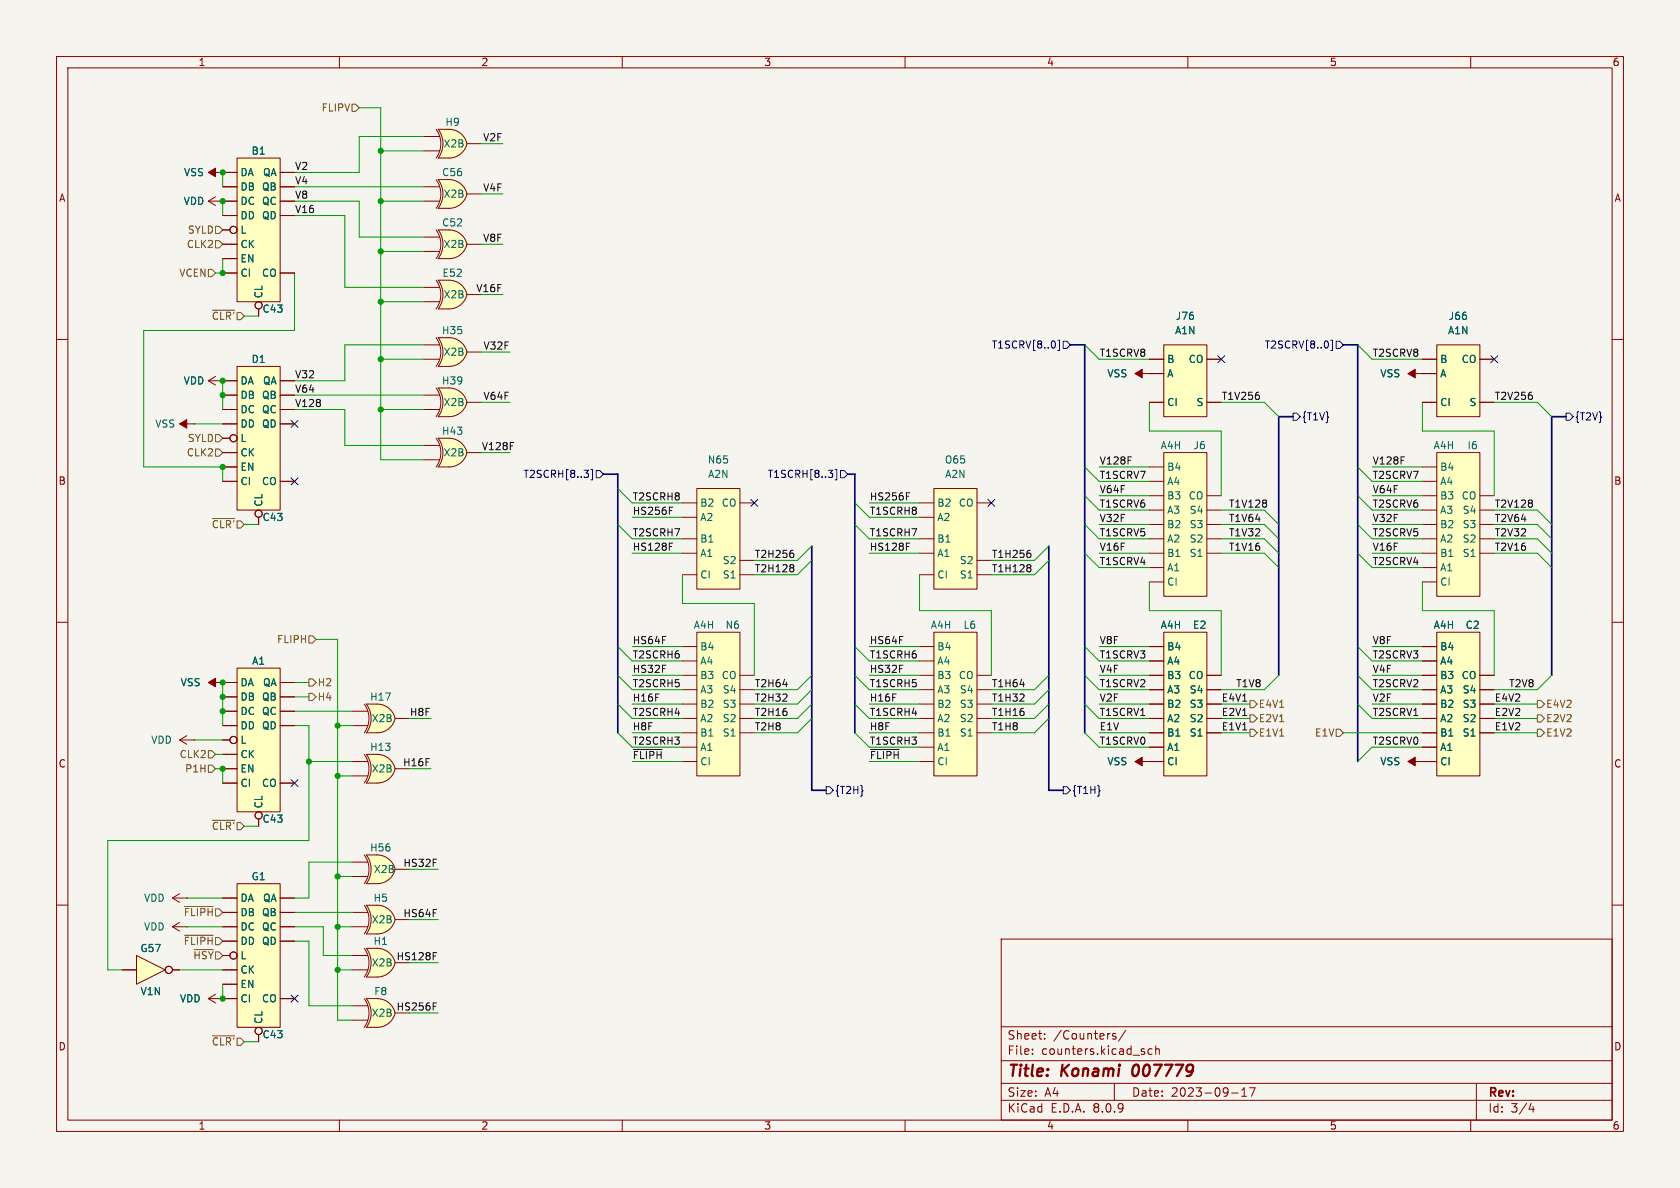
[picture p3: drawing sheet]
<svg xmlns="http://www.w3.org/2000/svg" width="297mm" height="210mm" viewBox="0 0 297 210" stroke-linecap="round" stroke-linejoin="round" font-family="sans-serif">
<path d="M0 0h297v210h-297z" fill="#f5f4ef" stroke="#f5f4ef" stroke-width=".18"/>
<g fill="none" stroke="#840000" stroke-width=".18">
<path d="M10 10h277v190h-277zM12 12h273v186h-273zM60 10v2M110 10v2M160 10v2M210 10v2M260 10v2M10 60h2M285 60h2M10 110h2M285 110h2M30.5 158.8l1.2 .7"/>
<path d="M30.5 158.8h2.5M31.7 158l-1.2 .8M33 158.8h.1M10 160h2M177 166h108v32h-108zM285 160h2M60 198v2M110 198v2M160 198v2M177 194.5h108M177 191.5h108M177 187.5h108"/>
<path d="M177 181.5h108M182.5 186.3v.1M182.5 185.5v.1M184.7 183.6v.1M184.7 182.8v.1M197 191.5v3M197.2 182.8l-.3-.1-.2 .2v.2l.5 .2v.3h-.5M199 182.1l-1.3 2M203.7 185.5l-.5-.1-.2 .3v.4l.1 .2h.6M204.3 185.5l.2-.1 .4 .1 .1 .9M204.3 184.9v1.5M210 198v2"/>
<path d="M217.7 193.2h1.2M219.5 193.8h.9M219.5 192.7l.5-.4v1.5M220.9 192.3h1l-.7 1.5M260 198v2M261 191.5v6.5M270.7 195l-.4 1.1h.9M271 195.6v1"/>
</g>
<path d="M200.4 188.6a1.52 1.52 0 0 0 0 1.5" fill="none" stroke="#840000" stroke-width=".4"/>
<path d="M254 61h7.6v12.7h-7.6z" fill="#ffffc2"/>
<path d="M248.9 66h5.1M251.5 66h.1M251.5 63.5h2.5M251.5 71.1h2.5M254 61h7.6v12.7h-7.6zM261.6 63.5h2.6M261.6 71.1h2.6" fill="none" stroke="#840000" stroke-width=".18"/>
<path d="M248.9 66l1.3-.7v1.5z" fill="#840000" stroke="#840000" stroke-width=".18"/>
<path d="M66.7 126.3l3.2 .7a3.3 3.3 0 0 1-3.2 2.5z" fill="#ffffc2" stroke="#ffffc2" stroke-width=".18"/>
<g fill="#ffffc2">
<path d="M64.8 124.5h1.9z"/>
<path d="M64.8 124.5h1.9v5h-1.9a4.3 4.3 0 0 0 0-5z"/>
</g>
<g fill="#ffffc2" stroke="#ffffc2" stroke-width=".18">
<path d="M66.7 124.5a3.2 3.2 0 0 1 3.1 2.5l-3.1 .7z"/>
<path d="M66.7 135.2l3.2 .7a3.3 3.3 0 0 1-3.2 2.5z"/>
</g>
<path d="M62.2 128.3h2.8M62.2 125.7h2.8M64.4 124.5a4.3 4.3 0 0 1 0 5M69.8 127a3.3 3.3 0 0 0-3.1-2.5h-1.9a4.3 4.3 0 0 1 0 5M69.8 127h2.6M69.9 127a3.3 3.3 0 0 1-3.2 2.5" fill="none" stroke="#840000" stroke-width=".18"/>
<path d="M64.8 129.5h1.9z" fill="#840000" stroke="#840000" stroke-width=".18"/>
<g fill="#ffffc2">
<path d="M64.8 133.4h1.9z"/>
<path d="M64.8 133.4h1.9v5h-1.9a4.3 4.3 0 0 0 0-5z"/>
</g>
<path d="M66.7 133.4a3.2 3.2 0 0 1 3.1 2.5l-3.1 .7z" fill="#ffffc2" stroke="#ffffc2" stroke-width=".18"/>
<path d="M62.2 137.2h2.8M62.2 134.6h2.8M64.4 133.4a4.3 4.3 0 0 1 0 5M69.8 135.9a3.3 3.3 0 0 0-3.1-2.5h-1.9a4.3 4.3 0 0 1 0 5M69.8 135.9h2.6M69.9 135.9a3.3 3.3 0 0 1-3.2 2.5" fill="none" stroke="#840000" stroke-width=".18"/>
<path d="M64.8 138.4h1.9z" fill="#840000" stroke="#840000" stroke-width=".18"/>
<path d="M41.9 118.1h7.6v25.4h-7.6z" fill="#ffffc2"/>
<g fill="none" stroke="#840000" stroke-width=".18">
<path d="M41.9 118.1h7.6v25.4h-7.6zM39.4 120.7h2.5M39.4 123.2h2.5M39.4 125.7h2.5M39.4 128.3h2.5M39.4 138.4h2.5M39.4 130.8h1.2M39.4 133.4h2.5M39.4 135.9h2.5M49.5 120.7h2.6M49.5 123.2h2.6M49.5 125.7h2.6"/>
<path d="M49.5 128.3h2.6M49.5 138.4h2.6M45.7 144.8v1.3"/>
<circle cx="41.3" cy="130.8" r=".63"/>
<circle cx="45.7" cy="144.1" r=".63"/>
</g>
<path d="M165.1 86.4h7.6v17.7h-7.6z" fill="#ffffc2"/>
<path d="M162.6 97.8h2.5M162.6 91.4h2.5M162.6 95.3h2.5M162.6 88.9h2.5M165.1 86.4h7.6v17.7h-7.6zM172.7 88.9h2.6M172.7 99.1h2.6M162.6 101.6h2.5M172.7 101.6h2.6" fill="none" stroke="#840000" stroke-width=".18"/>
<path d="M205.7 80h7.7v25.4h-7.7z" fill="#ffffc2"/>
<g fill="none" stroke="#840000" stroke-width=".18">
<path d="M203.2 95.3h2.5M203.2 90.2h2.5M203.2 85.1h2.5M203.2 97.8h2.5M203.2 92.7h2.5M203.2 87.6h2.5M203.2 82.6h2.5M205.7 80h7.7v25.4h-7.7zM213.4 95.3h2.5M213.4 90.2h2.5M213.4 97.8h2.5M213.4 92.7h2.5"/>
<path d="M213.4 87.6h2.5M203.2 100.3h2.5M203.2 102.9h2.5"/>
</g>
<path d="M79.4 24.7l3.2 .7a3.3 3.3 0 0 1-3.2 2.5z" fill="#ffffc2" stroke="#ffffc2" stroke-width=".18"/>
<g fill="#ffffc2">
<path d="M77.5 22.9h1.9z"/>
<path d="M77.5 22.9h1.9v5h-1.9a4.3 4.3 0 0 0 0-5z"/>
</g>
<path d="M79.4 22.9a3.2 3.2 0 0 1 3.1 2.5l-3.1 .7z" fill="#ffffc2" stroke="#ffffc2" stroke-width=".18"/>
<path d="M74.9 26.7h2.8M74.9 24.1h2.8M77.1 22.9a4.3 4.3 0 0 1 0 5M82.5 25.4a3.3 3.3 0 0 0-3.1-2.5h-1.9a4.3 4.3 0 0 1 0 5M82.5 25.4h2.6M82.6 25.4a3.3 3.3 0 0 1-3.2 2.5" fill="none" stroke="#840000" stroke-width=".18"/>
<path d="M77.5 27.9h1.9z" fill="#840000" stroke="#840000" stroke-width=".18"/>
<path d="M254 111.8h7.6v25.4h-7.6z" fill="#ffffc2"/>
<g fill="none" stroke="#840000" stroke-width=".18">
<path d="M251.5 116.8h2.5M251.5 119.4h2.5M251.5 114.3h2.5M254 111.8h7.6v25.4h-7.6zM261.6 119.4h2.6M251.5 132.1h2.5M251.5 127h2.5M251.5 121.9h2.5M251.5 129.5h2.5M251.5 124.5h2.5M251.5 134.6h2.5M261.6 127h2.6"/>
<path d="M261.6 121.9h2.6M261.6 129.5h2.6M261.6 124.5h2.6M30.5 163.8l1.2 .8M30.5 163.8h2.5M31.7 163.1l-1.2 .7M33 163.8h.1"/>
</g>
<path d="M79.4 42.5l3.2 .7a3.3 3.3 0 0 1-3.2 2.5z" fill="#ffffc2" stroke="#ffffc2" stroke-width=".18"/>
<g fill="#ffffc2">
<path d="M77.5 40.6h1.9z"/>
<path d="M77.5 40.6h1.9v5.1h-1.9a4.3 4.3 0 0 0 0-5.1z"/>
</g>
<path d="M79.4 40.6a3.2 3.2 0 0 1 3.1 2.6l-3.1 .7z" fill="#ffffc2" stroke="#ffffc2" stroke-width=".18"/>
<path d="M74.9 44.5h2.8M74.9 41.9h2.8M77.1 40.6a4.3 4.3 0 0 1 0 5.1M82.5 43.2a3.3 3.3 0 0 0-3.1-2.6h-1.9a4.3 4.3 0 0 1 0 5.1M82.5 43.2h2.6M82.6 43.2a3.3 3.3 0 0 1-3.2 2.5" fill="none" stroke="#840000" stroke-width=".18"/>
<path d="M77.5 45.7h1.9z" fill="#840000" stroke="#840000" stroke-width=".18"/>
<path d="M24.1 168.9l5.1 2.6-5.1 2.5z" fill="#ffffc2"/>
<g fill="none" stroke="#840000" stroke-width=".18">
<path d="M21.6 171.5h2.5M24.1 168.9l5.1 2.6-5.1 2.5zM30.5 171.5h1.2"/>
<circle cx="29.8" cy="171.4" r=".63"/>
</g>
<path d="M165.1 111.8h7.6v25.4h-7.6z" fill="#ffffc2"/>
<g fill="none" stroke="#840000" stroke-width=".18">
<path d="M31.7 74.9h2.6M34.3 74.9h.1M36.8 67.3l1.3 .8M36.8 67.3h2.6M38.1 66.5l-1.3 .8M39.4 67.3h.1M162.6 116.8h2.5M162.6 119.4h2.5M162.6 114.3h2.5M165.1 111.8h7.6v25.4h-7.6zM172.7 119.4h2.6M162.6 132.1h2.5"/>
<path d="M162.6 127h2.5M162.6 121.9h2.5M162.6 129.5h2.5M162.6 124.5h2.5M162.6 134.6h2.5M172.7 127h2.6M172.7 121.9h2.6M172.7 129.5h2.6M172.7 124.5h2.6"/>
</g>
<path d="M31.7 74.9l1.3-.7v1.5z" fill="#840000" stroke="#840000" stroke-width=".18"/>
<path d="M205.7 111.8h7.7v25.4h-7.7z" fill="#ffffc2"/>
<g fill="none" stroke="#840000" stroke-width=".18">
<path d="M203.2 116.8h2.5M203.2 119.4h2.5M203.2 114.3h2.5M205.7 111.8h7.7v25.4h-7.7zM213.4 119.4h2.5M203.2 132.1h2.5M203.2 127h2.5M203.2 121.9h2.5M203.2 129.5h2.5M203.2 124.5h2.5M203.2 134.6h2.5M213.4 127h2.5"/>
<path d="M213.4 121.9h2.5M213.4 129.5h2.5M213.4 124.5h2.5"/>
</g>
<path d="M79.4 33.6l3.2 .7a3.3 3.3 0 0 1-3.2 2.5z" fill="#ffffc2" stroke="#ffffc2" stroke-width=".18"/>
<g fill="#ffffc2">
<path d="M77.5 31.8h1.9z"/>
<path d="M77.5 31.8h1.9v5h-1.9a4.3 4.3 0 0 0 0-5z"/>
</g>
<path d="M79.4 31.8a3.2 3.2 0 0 1 3.1 2.5l-3.1 .7z" fill="#ffffc2" stroke="#ffffc2" stroke-width=".18"/>
<path d="M74.9 35.6h2.8M74.9 33h2.8M77.1 31.8a4.3 4.3 0 0 1 0 5M82.5 34.3a3.3 3.3 0 0 0-3.1-2.5h-1.9a4.3 4.3 0 0 1 0 5M82.5 34.3h2.6M82.6 34.3a3.3 3.3 0 0 1-3.2 2.5" fill="none" stroke="#840000" stroke-width=".18"/>
<path d="M77.5 36.8h1.9z" fill="#840000" stroke="#840000" stroke-width=".18"/>
<path d="M123.2 86.4h7.6v17.7h-7.6z" fill="#ffffc2"/>
<path d="M120.6 97.8h2.6M120.6 91.4h2.6M120.6 95.3h2.6M120.6 88.9h2.6M123.2 86.4h7.6v17.7h-7.6zM130.8 88.9h2.5M130.8 99.1h2.5M120.6 101.6h2.6M130.8 101.6h2.5" fill="none" stroke="#840000" stroke-width=".18"/>
<path d="M123.2 111.8h7.6v25.4h-7.6z" fill="#ffffc2"/>
<g fill="none" stroke="#840000" stroke-width=".18">
<path d="M120.6 116.8h2.6M120.6 119.4h2.6M120.6 114.3h2.6M123.2 111.8h7.6v25.4h-7.6zM130.8 119.4h2.5M120.6 132.1h2.6M120.6 127h2.6M120.6 121.9h2.6M120.6 129.5h2.6M120.6 124.5h2.6M120.6 134.6h2.6M130.8 127h2.5"/>
<path d="M130.8 121.9h2.5M130.8 129.5h2.5M130.8 124.5h2.5"/>
</g>
<path d="M41.9 64.8h7.6v25.4h-7.6z" fill="#ffffc2"/>
<g fill="none" stroke="#840000" stroke-width=".18">
<path d="M36.8 35.6l1.3 .7M36.8 35.6h2.6M38.1 34.8l-1.3 .8M39.4 35.6h.1M39.4 67.3h2.5M39.4 69.9h2.5M39.4 72.4h2.5M39.4 74.9h2.5M39.4 77.5h1.2M41.9 64.8h7.6v25.4h-7.6zM49.5 67.3h2.6M49.5 69.9h2.6"/>
<path d="M49.5 72.4h2.6M49.5 74.9h2.6M39.4 85.1h2.5M39.4 80h2.5M39.4 82.6h2.5M45.7 91.4v1.3M49.5 85.1h2.6"/>
<circle cx="41.3" cy="77.5" r=".63"/>
<circle cx="45.7" cy="90.8" r=".63"/>
</g>
<path d="M66.7 178.4l3.2 .7a3.3 3.3 0 0 1-3.2 2.5z" fill="#ffffc2" stroke="#ffffc2" stroke-width=".18"/>
<g fill="#ffffc2">
<path d="M64.8 176.5h1.9z"/>
<path d="M64.8 176.5h1.9v5.1h-1.9a4.3 4.3 0 0 0 0-5.1z"/>
</g>
<g fill="#ffffc2" stroke="#ffffc2" stroke-width=".18">
<path d="M66.7 176.5a3.2 3.2 0 0 1 3.1 2.6l-3.1 .7z"/>
<path d="M79.4 61.5l3.2 .7a3.3 3.3 0 0 1-3.2 2.6z"/>
</g>
<path d="M62.2 177.8h2.8M64.4 176.5a4.3 4.3 0 0 1 0 5.1M62.2 180.3h2.8M64.8 181.6a4.3 4.3 0 0 0 0-5.1h1.9a3.1 3.1 0 0 1 3.1 2.7 3.3 3.3 0 0 1-3.1 2.4" fill="none" stroke="#840000" stroke-width=".18"/>
<path d="M64.8 181.6h1.9z" fill="#840000" stroke="#840000" stroke-width=".18"/>
<g fill="#ffffc2">
<path d="M77.5 59.7h1.9z"/>
<path d="M77.5 59.7h1.9v5.1h-1.9a4.3 4.3 0 0 0 0-5.1z"/>
</g>
<path d="M79.4 59.7a3.2 3.2 0 0 1 3.1 2.5l-3.1 .7z" fill="#ffffc2" stroke="#ffffc2" stroke-width=".18"/>
<path d="M77.1 59.7a4.3 4.3 0 0 1 0 5.1M74.9 63.5h2.8M74.9 61h2.8M82.5 62.2a3.3 3.3 0 0 0-3.1-2.5h-1.9a4.3 4.3 0 0 1 0 5.1M82.5 62.2h2.6M82.6 62.2a3.3 3.3 0 0 1-3.2 2.6M248.9 134.6h2.6M251.5 134.6h.1M36.8 176.5l1.3 .8M36.8 176.5h2.6M38.1 175.8l-1.3 .7M39.4 176.5h.1" fill="none" stroke="#840000" stroke-width=".18"/>
<g fill="#840000" stroke="#840000" stroke-width=".18">
<path d="M77.5 64.8h1.9z"/>
<path d="M248.9 134.6l1.3-.7v1.5z"/>
</g>
<path d="M41.9 156.2h7.6v25.4h-7.6z" fill="#ffffc2"/>
<g fill="none" stroke="#840000" stroke-width=".18">
<path d="M39.4 158.8h2.5M41.9 156.2h7.6v25.4h-7.6zM49.5 158.8h2.6M39.4 161.3h2.5M39.4 163.8h2.5M39.4 166.4h2.5M39.4 176.5h2.5M39.4 168.9h1.2M39.4 171.5h2.5M39.4 174h2.5M49.5 161.3h2.6M49.5 163.8h2.6"/>
<path d="M49.5 166.4h2.6M49.5 176.5h2.6M45.7 182.9v1.3"/>
<circle cx="41.3" cy="168.9" r=".63"/>
<circle cx="45.7" cy="182.2" r=".63"/>
</g>
<path d="M66.7 169.5l3.2 .7a3.3 3.3 0 0 1-3.2 2.5z" fill="#ffffc2" stroke="#ffffc2" stroke-width=".18"/>
<g fill="#ffffc2">
<path d="M64.8 167.6h1.9z"/>
<path d="M64.8 167.6h1.9v5.1h-1.9a4.3 4.3 0 0 0 0-5.1z"/>
</g>
<g fill="#ffffc2" stroke="#ffffc2" stroke-width=".18">
<path d="M66.7 167.6a3.2 3.2 0 0 1 3.1 2.6l-3.1 .7z"/>
<path d="M66.7 161.9l3.2 .7a3.3 3.3 0 0 1-3.2 2.5z"/>
</g>
<path d="M62.2 171.5h2.8M62.2 168.9h2.8M64.4 167.6a4.3 4.3 0 0 1 0 5.1M64.8 172.7a4.3 4.3 0 0 0 0-5.1h1.9a3.1 3.1 0 0 1 3.1 2.7 3.3 3.3 0 0 1-3.1 2.4" fill="none" stroke="#840000" stroke-width=".18"/>
<path d="M64.8 172.7h1.9z" fill="#840000" stroke="#840000" stroke-width=".18"/>
<g fill="#ffffc2">
<path d="M64.8 160h1.9z"/>
<path d="M64.8 160h1.9v5.1h-1.9a4.3 4.3 0 0 0 0-5.1z"/>
</g>
<g fill="#ffffc2" stroke="#ffffc2" stroke-width=".18">
<path d="M66.7 160a3.2 3.2 0 0 1 3.1 2.6l-3.1 .7z"/>
<path d="M66.7 153l3.2 .7a3.3 3.3 0 0 1-3.2 2.5z"/>
</g>
<path d="M31.7 130.8l1.3 .8M31.7 130.8h2.6M33 130l-1.3 .8M34.3 130.8h.1M36.8 120.7h2.6M39.4 120.7h.1M62.2 163.8h2.8M62.2 161.3h2.8M64.4 160a4.3 4.3 0 0 1 0 5.1M69.8 162.6a3.3 3.3 0 0 0-3.1-2.6h-1.9a4.3 4.3 0 0 1 0 5.1M69.8 162.6h2.6M69.9 162.6a3.3 3.3 0 0 1-3.2 2.5" fill="none" stroke="#840000" stroke-width=".18"/>
<g fill="#840000" stroke="#840000" stroke-width=".18">
<path d="M64.8 165.1h1.9z"/>
<path d="M36.8 120.7l1.3-.8v1.5z"/>
</g>
<g fill="#ffffc2">
<path d="M64.8 151.1h1.9z"/>
<path d="M64.8 151.1h1.9v5.1h-1.9a4.3 4.3 0 0 0 0-5.1z"/>
</g>
<path d="M66.7 151.1a3.2 3.2 0 0 1 3.1 2.6l-3.1 .7z" fill="#ffffc2" stroke="#ffffc2" stroke-width=".18"/>
<path d="M200.7 66h2.5M203.2 66h.1M62.2 154.9h2.8M62.2 152.4h2.8M64.4 151.1a4.3 4.3 0 0 1 0 5.1M66.7 151.1h-1.9a4.3 4.3 0 0 1 0 5.1M66.7 151.1a3.2 3.2 0 0 1 3.1 2.6M69.8 153.7h2.6M69.9 153.7a3.3 3.3 0 0 1-3.2 2.5" fill="none" stroke="#840000" stroke-width=".18"/>
<g fill="#840000" stroke="#840000" stroke-width=".18">
<path d="M64.8 156.2h1.9z"/>
<path d="M200.7 66l1.2-.7v1.5z"/>
</g>
<path d="M205.7 61h7.7v12.7h-7.7z" fill="#ffffc2"/>
<path d="M36.8 30.5h2.6M39.4 30.5h.1M203.2 66h2.5M203.2 63.5h2.5M203.2 71.1h2.5M205.7 61h7.7v12.7h-7.7zM213.4 63.5h2.5M213.4 71.1h2.5M200.7 134.6h2.5M203.2 134.6h.1" fill="none" stroke="#840000" stroke-width=".18"/>
<g fill="#840000" stroke="#840000" stroke-width=".18">
<path d="M36.8 30.5l1.3-.8v1.5z"/>
<path d="M200.7 134.6l1.2-.7v1.5z"/>
</g>
<path d="M79.4 70.4l3.2 .7a3.3 3.3 0 0 1-3.2 2.6z" fill="#ffffc2" stroke="#ffffc2" stroke-width=".18"/>
<g fill="#ffffc2">
<path d="M77.5 68.6h1.9z"/>
<path d="M77.5 68.6h1.9v5.1h-1.9a4.3 4.3 0 0 0 0-5.1z"/>
</g>
<g fill="#ffffc2" stroke="#ffffc2" stroke-width=".18">
<path d="M79.4 68.6a3.2 3.2 0 0 1 3.1 2.5l-3.1 .7z"/>
<path d="M79.4 79.3l3.2 .7a3.3 3.3 0 0 1-3.2 2.6z"/>
</g>
<path d="M74.9 72.4h2.8M74.9 69.9h2.8M77.1 68.6a4.3 4.3 0 0 1 0 5.1M82.5 71.1a3.3 3.3 0 0 0-3.1-2.5h-1.9a4.3 4.3 0 0 1 0 5.1M82.5 71.1h2.6M82.6 71.1a3.3 3.3 0 0 1-3.2 2.6" fill="none" stroke="#840000" stroke-width=".18"/>
<path d="M77.5 73.7h1.9z" fill="#840000" stroke="#840000" stroke-width=".18"/>
<g fill="#ffffc2">
<path d="M77.5 77.5h1.9z"/>
<path d="M77.5 77.5h1.9v5.1h-1.9a4.3 4.3 0 0 0 0-5.1z"/>
</g>
<path d="M79.4 77.5a3.2 3.2 0 0 1 3.1 2.5l-3.1 .7z" fill="#ffffc2" stroke="#ffffc2" stroke-width=".18"/>
<path d="M74.9 78.7h2.8M77.1 77.5a4.3 4.3 0 0 1 0 5M74.9 81.3h2.8M82.5 80a3.3 3.3 0 0 0-3.1-2.5h-1.9a4.3 4.3 0 0 1 0 5.1M82.5 80h2.6M82.6 80a3.3 3.3 0 0 1-3.2 2.6" fill="none" stroke="#840000" stroke-width=".18"/>
<path d="M77.5 82.6h1.9z" fill="#840000" stroke="#840000" stroke-width=".18"/>
<path d="M41.9 27.9h7.6v25.4h-7.6z" fill="#ffffc2"/>
<g fill="none" stroke="#840000" stroke-width=".18">
<path d="M39.4 30.5h2.5M39.4 33h2.5M39.4 35.6h2.5M39.4 38.1h2.5M41.9 27.9h7.6v25.4h-7.6zM49.5 30.5h2.6M49.5 33h2.6M49.5 35.6h2.6M49.5 38.1h2.6M39.4 48.3h2.5M39.4 40.6h1.2M39.4 43.2h2.5"/>
<path d="M39.4 45.7h2.5M45.7 54.6v1.3M49.5 48.3h2.6"/>
<circle cx="41.3" cy="40.6" r=".63"/>
<circle cx="45.7" cy="54" r=".63"/>
</g>
<path d="M79.4 51.4l3.2 .7a3.3 3.3 0 0 1-3.2 2.5z" fill="#ffffc2" stroke="#ffffc2" stroke-width=".18"/>
<g fill="#ffffc2">
<path d="M77.5 49.5h1.9z"/>
<path d="M77.5 49.5h1.9v5.1h-1.9a4.3 4.3 0 0 0 0-5.1z"/>
</g>
<path d="M79.4 49.5a3.2 3.2 0 0 1 3.1 2.6l-3.1 .7z" fill="#ffffc2" stroke="#ffffc2" stroke-width=".18"/>
<path d="M74.9 53.3h2.8M74.9 50.8h2.8M77.1 49.5a4.3 4.3 0 0 1 0 5.1M82.5 52.1a3.3 3.3 0 0 0-3.1-2.6h-1.9a4.3 4.3 0 0 1 0 5.1M82.5 52.1h2.6M82.6 52.1a3.3 3.3 0 0 1-3.2 2.5" fill="none" stroke="#840000" stroke-width=".18"/>
<path d="M77.5 54.6h1.9z" fill="#840000" stroke="#840000" stroke-width=".18"/>
<path d="M254 80h7.6v25.4h-7.6z" fill="#ffffc2"/>
<g fill="none" stroke="#840000" stroke-width=".18">
<path d="M39.4 35.6h.1M39.4 30.5h.1M39.4 30.5h2.5M39.4 33h2.5M39.4 35.6h2.5M39.4 38.1h2.5M49.5 30.5h2.6M49.5 33h2.6M49.5 35.6h2.6M49.5 38.1h2.6M39.4 48.3h2.5M39.4 40.6h1.2"/>
<path d="M39.4 43.2h2.5M39.4 45.7h2.5M45.7 54.6v1.3M49.5 48.3h2.6M39.4 67.3h.1M39.4 67.3h2.5M39.4 69.9h2.5M39.4 72.4h2.5M39.4 74.9h2.5M39.4 77.5h1.2M49.5 67.3h2.6M49.5 69.9h2.6"/>
<path d="M49.5 72.4h2.6M49.5 74.9h2.6M203.2 66h.1M203.2 66h2.5M203.2 63.5h2.5M203.2 71.1h2.5M213.4 63.5h2.5M213.4 71.1h2.5M251.5 66h.1M251.5 66h2.5M251.5 63.5h2.5M251.5 71.1h2.5"/>
<path d="M261.6 63.5h2.6M261.6 71.1h2.6M39.4 85.1h2.5M39.4 82.6h2.5M39.4 80h2.5M45.7 91.4v1.3M49.5 85.1h2.6M251.5 95.3h2.5M251.5 90.2h2.5M251.5 85.1h2.5M251.5 97.8h2.5M251.5 92.7h2.5"/>
<path d="M251.5 87.6h2.5M251.5 82.6h2.5M254 80h7.6v25.4h-7.6zM261.6 95.3h2.6M261.6 90.2h2.6M261.6 97.8h2.6M261.6 92.7h2.6M261.6 87.6h2.6M203.2 116.8h2.5M203.2 119.4h2.5M203.2 114.3h2.5M213.4 119.4h2.5"/>
<path d="M251.5 100.3h2.5M251.5 102.9h2.5M251.5 116.8h2.5M251.5 119.4h2.5M251.5 114.3h2.5M261.6 119.4h2.6M39.4 120.7h.1M39.4 120.7h2.5M39.4 123.2h2.5M39.4 125.7h2.5M39.4 128.3h2.5M39.4 138.4h2.5"/>
<path d="M39.4 130.8h1.2M39.4 133.4h2.5M39.4 135.9h2.5M49.5 120.7h2.6M49.5 123.2h2.6M49.5 125.7h2.6M49.5 128.3h2.6M49.5 138.4h2.6M203.2 134.6h.1M203.2 132.1h2.5M203.2 127h2.5M203.2 121.9h2.5"/>
<path d="M203.2 129.5h2.5M203.2 124.5h2.5M203.2 134.6h2.5M213.4 127h2.5M213.4 121.9h2.5M213.4 129.5h2.5M213.4 124.5h2.5M251.5 134.6h.1M251.5 132.1h2.5M251.5 127h2.5M251.5 121.9h2.5M251.5 129.5h2.5"/>
<path d="M251.5 124.5h2.5M251.5 134.6h2.5M261.6 127h2.6M261.6 121.9h2.6M261.6 129.5h2.6M261.6 124.5h2.6M39.4 158.8h2.5M45.7 144.8v1.3M49.5 158.8h2.6M21.6 171.5h2.5M30.5 171.5h1.2M39.4 176.5h.1"/>
<path d="M39.4 171.5h2.5M39.4 161.3h2.5M39.4 163.8h2.5M39.4 166.4h2.5M39.4 176.5h2.5M39.4 168.9h1.2M39.4 174h2.5M49.5 161.3h2.6M49.5 163.8h2.6M49.5 166.4h2.6M49.5 176.5h2.6M45.7 182.9v1.3"/>
<circle cx="41.3" cy="40.6" r=".63"/>
<circle cx="45.7" cy="54" r=".63"/>
<circle cx="41.3" cy="77.5" r=".63"/>
<circle cx="45.7" cy="90.8" r=".63"/>
<circle cx="41.3" cy="130.8" r=".63"/>
<circle cx="45.7" cy="144.1" r=".63"/>
<circle cx="29.8" cy="171.4" r=".63"/>
<circle cx="41.3" cy="168.9" r=".63"/>
<circle cx="45.7" cy="182.2" r=".63"/>
</g>
<g fill="none" stroke="#000084" stroke-width=".18">
<path d="M51.5 74.3l1.2 1.2M52.7 74.3l-1.2 1.2M187 60.1h.3v1.9h-.3M188 60.3h.6l.6 .7-.6 .6h-.6zM215.3 62.9l1.2 1.2M216.5 62.9l-1.2 1.2M228.6 73h.6l.7 .7-.7 .6h-.6zM235.3 60.1h.3v1.9h-.3M236.2 60.3h.7l.6 .7-.6 .6h-.7zM263.6 62.9l1.2 1.2M264.8 62.9l-1.2 1.2M276.9 73h.6l.6 .7-.6 .6h-.6z"/>
<path d="M51.5 84.5l1.2 1.2M52.7 84.5l-1.2 1.2M103.2 83.1h.8l-.4 .5M103.9 83.7l.1 .2-.1 .4M104.5 83h.3v1.8h-.3M105.4 83.2h.6l.7 .6-.7 .7h-.6zM132.7 88.3l1.3 1.2M134 88.3l-1.3 1.2M146.4 83.1h.8l-.4 .5M147.1 83.7l.1 .2-.1 .4M147.6 83h.3v1.8h-.3M148.6 83.2h.6l.7 .6-.7 .7h-.6z"/>
<path d="M174.7 88.3l1.2 1.2M175.9 88.3l-1.2 1.2M51.5 137.8l1.2 1.2M52.7 137.8l-1.2 1.2M146 139.1h.7l.6 .6-.6 .6h-.7zM188 139.1h.6l.6 .6-.6 .6h-.6zM51.5 175.9l1.2 1.2M52.7 175.9l-1.2 1.2"/>
</g>
<g fill="none" stroke="#725600" stroke-width=".18">
<path d="M62.2 18.4h.7l.6 .7-.6 .6h-.7zM36.8 47.6h.7l.6 .7-.6 .6h-.7zM37.6 54.8h3.9M38.1 42.5h.6l.7 .7-.7 .6h-.6zM38.1 40h.6l.7 .6-.7 .7h-.6zM38.1 79.4h.6l.7 .6-.7 .6h-.6zM38.1 76.8h.6l.7 .7-.7 .6h-.6zM37.6 91.7h3.9M54.6 112.4h.6l.7 .6-.7 .7h-.6zM36.8 132.7h.7l.6 .7-.6 .6h-.7zM36.8 135.3h.7l.6 .6-.6 .6h-.7zM54.6 122.6h.6l.7 .6-.7 .6h-.6z"/>
<path d="M54.6 120h.6l.7 .7-.7 .6h-.6zM221 123.8h.6l.6 .7-.6 .6h-.6zM221 126.4h.6l.6 .6-.6 .6h-.6zM221 128.9h.6l.6 .6-.6 .7h-.6zM236.2 128.9h.7l.6 .6-.6 .7h-.7zM271.8 123.8h.6l.6 .7-.6 .6h-.6zM271.8 128.9h.6l.6 .6-.6 .7h-.6zM271.8 126.4h.6l.6 .6-.6 .6h-.6zM37.6 145h3.9M32.6 160.2h5.1M32.6 165.3h5.1M34.3 167.9h3.4"/>
<path d="M37.6 183.1h3.9"/>
</g>
<g fill="none" stroke="#0f0f0f" stroke-width=".18">
<path d="M222.6 69.9v.6M270.9 69.9v.6M118.3 96h.6M118.3 89.7h.6M140 97.3h.2M140.1 99.8l.2 .3-.2 .3 .2 .2v.2l-.2 .3M140.1 97.8l.2 .2v.3l-.2 .2M160.2 96h.6M160.2 87.1h.6M181.9 97.3h.2M182 99.8l.3 .3-.3 .3 .3 .2v.2l-.3 .3M182 97.8l.3 .2v.3l-.3 .2"/>
<path d="M223.9 88.5v.3M223.9 89.1v.4M270.9 88.5v.3M270.9 89.1v.4M112 132.5h5.1M153.9 132.5h5.1M76.6 168.4h.6M76.6 177.3h.6"/>
</g>
<path d="M189.2 61h2.6v68.5M228.6 73.7h-2.5v45.7M237.5 61h2.5v73.6M276.9 73.7h-2.6v45.7M106.7 83.8h2.5v45.7M143.5 96.5v43.2h2.5M149.9 83.8h1.2v45.7M185.4 96.5v43.2h2.6" fill="none" stroke="#000084" stroke-width=".3"/>
<g fill="none" stroke="#009600" stroke-width=".18">
<path d="M63.5 19.1h3.8v62.2h7.6M39.4 30.5v2.5M39.4 35.6v2.5M52.1 38.1h8.9v12.7h13.9M52.1 35.6h11.4v6.3h11.4M52.1 33h22.8M67.3 35.6h7.6M67.3 26.7h7.6M74.9 24.1h-11.4v6.4h-11.4M85.1 34.3h3.8M85.1 25.4h3.8M39.4 45.7v2.6h-1.3"/>
<path d="M43.2 55.9h2.5M52.1 48.3v10.1h-26.7v24.2h14v2.5M67.3 44.5h7.6M67.3 53.3h7.6M85.1 43.2h3.8M85.1 52.1h3.8M34.3 74.9h5.1M39.4 67.3v5.1M52.1 72.4h8.9v6.3h13.9M52.1 69.9h22.8M67.3 63.5h7.6M67.3 72.4h7.6"/>
<path d="M74.9 61h-13.9v6.3h-8.9M85.1 71.1h5.1M85.1 62.2h5.1M191.8 61l2.5 2.5h8.9M203.2 71.1v5.1h12.7v11.4M215.9 71.1h7.6l2.6 2.6M240 61l2.6 2.5h8.9M251.5 71.1v5.1h12.7v11.4M264.2 71.1h7.6l2.5 2.6M43.2 92.7h2.5M85.1 80h5.1M109.2 92.7l2.6 2.6h8.8"/>
<path d="M109.2 86.4l2.6 2.5h8.8M111.8 97.8h8.8M111.8 91.4h8.8M143.5 99.1l-2.5 2.5h-7.7M143.5 96.5l-2.5 2.6h-7.7M151.1 92.7l2.6 2.6h8.9M151.1 88.9l2.6 2.5h8.9M153.7 97.8h8.9M153.7 88.9h8.9M185.4 99.1l-2.5 2.5h-7.6M185.4 96.5l-2.5 2.6h-7.6M191.8 82.6l2.5 2.5h8.9"/>
<path d="M191.8 97.8l2.5 2.5h8.9M191.8 92.7l2.5 2.6h8.9M191.8 87.6l2.5 2.6h8.9M194.3 97.8h8.9M194.3 92.7h8.9M194.3 87.6h8.9M194.3 82.6h8.9M215.9 97.8h7.6l2.6 2.5M215.9 95.3h7.6l2.6 2.5M215.9 92.7h7.6l2.6 2.6M215.9 90.2h7.6l2.6 2.5M240 82.6l2.6 2.5h8.9"/>
<path d="M240 97.8l2.6 2.5h8.9M240 92.7l2.6 2.6h8.9M240 87.6l2.6 2.6h8.9M242.6 97.8h8.9M242.6 92.7h8.9M242.6 87.6h8.9M242.6 82.6h8.9M264.2 97.8h7.6l2.5 2.5M264.2 95.3h7.6l2.5 2.5M264.2 92.7h7.6l2.5 2.6M264.2 90.2h7.6l2.5 2.5M55.9 113h3.8v67.3h2.5"/>
<path d="M109.2 114.3l2.6 2.5h8.8M109.2 119.4l2.6 2.5h8.8M111.8 114.3h8.8M111.8 119.4h8.8M120.6 101.6v5.1h12.7v12.7M143.5 119.4l-2.5 2.5h-7.7M151.1 114.3l2.6 2.5h8.9M151.1 119.4l2.6 2.5h8.9M153.7 114.3h8.9M153.7 119.4h8.9M162.6 101.6v6.4h12.7v11.4M185.4 119.4l-2.5 2.5h-7.6"/>
<path d="M191.8 114.3l2.5 2.5h8.9M191.8 119.4l2.5 2.5h8.9M194.3 114.3h8.9M194.3 119.4h8.9M203.2 102.9v5.1h12.7v11.4M226.1 119.4l-2.6 2.5h-7.6M240 114.3l2.6 2.5h8.9M240 119.4l2.6 2.5h8.9M242.6 114.3h8.9M242.6 119.4h8.9M251.5 102.9v5.1h12.7v11.4M274.3 119.4l-2.5 2.5h-7.6"/>
<path d="M34.3 130.8h5.1M38.1 135.9h1.3v2.5M38.1 133.4h1.3M39.4 120.7v7.6M52.1 128.3h2.5v20.3h-35.6v22.9h2.6M52.1 120.7h2.5M52.1 123.2h2.5M52.1 125.7h10.1M54.6 134.6h7.6M59.7 128.3h2.5M59.7 137.2h2.5M72.4 127h3.8"/>
<path d="M72.4 135.9h3.8M109.2 129.5l2.6 2.6h8.8M109.2 124.5l2.6 2.5h8.8M111.8 124.5h8.8M111.8 134.6h8.8M111.8 129.5h8.8M143.5 121.9l-2.5 2.6h-7.7M143.5 127l-2.5 2.5h-7.7M143.5 124.5l-2.5 2.5h-7.7M151.1 129.5l2.6 2.6h8.9M151.1 124.5l2.6 2.5h8.9M153.7 124.5h8.9"/>
<path d="M153.7 134.6h8.9M153.7 129.5h8.9M185.4 121.9l-2.5 2.6h-7.6M185.4 127l-2.5 2.5h-7.6M185.4 124.5l-2.5 2.5h-7.6M191.8 129.5l2.5 2.6h8.9M191.8 124.5l2.5 2.5h8.9M194.3 124.5h8.9M194.3 129.5h8.9M215.9 124.5h5.1M215.9 129.5h5.1M215.9 127h5.1"/>
<path d="M237.5 129.5h14M240 124.5l2.6 2.5h8.9M242.6 124.5h8.9M251.5 132.1h-8.9l-2.6 2.5M264.2 124.5h7.6M264.2 129.5h7.6M264.2 127h7.6M33 158.8h6.4M43.2 146.1h2.5M59.7 154.9h2.5M62.2 152.4h-7.6v6.4h-2.5M72.4 153.7h5.1"/>
<path d="M31.7 171.5h7.7M33 163.8h6.4M39.4 174v2.5M52.1 163.8h5v5.1h5.1M52.1 166.4h2.5v11.4h7.6M52.1 161.3h10.1M59.7 163.8h2.5M59.7 171.5h2.5M72.4 162.6h5.1M72.4 170.2h5.1M72.4 179.1h5.1M43.2 184.2h2.5"/>
</g>
<g fill="#009600" stroke="#009600" stroke-width=".18">
<circle cx="54.6" cy="134.6" r=".46"/>
<circle cx="39.4" cy="135.9" r=".46"/>
<circle cx="59.7" cy="137.2" r=".46"/>
<circle cx="59.7" cy="128.3" r=".46"/>
<circle cx="39.4" cy="125.7" r=".46"/>
<circle cx="39.4" cy="123.2" r=".46"/>
<circle cx="39.4" cy="120.7" r=".46"/>
<circle cx="67.3" cy="53.3" r=".46"/>
<circle cx="67.3" cy="26.7" r=".46"/>
<circle cx="67.3" cy="35.6" r=".46"/>
<circle cx="67.3" cy="44.5" r=".46"/>
<circle cx="39.4" cy="69.9" r=".46"/>
<circle cx="39.4" cy="82.6" r=".46"/>
<circle cx="67.3" cy="72.4" r=".46"/>
<circle cx="59.7" cy="163.8" r=".46"/>
<circle cx="59.7" cy="154.9" r=".46"/>
<circle cx="59.7" cy="171.5" r=".46"/>
<circle cx="39.4" cy="176.5" r=".46"/>
<circle cx="39.4" cy="30.5" r=".46"/>
<circle cx="39.4" cy="35.6" r=".46"/>
<circle cx="39.4" cy="67.3" r=".46"/>
<circle cx="67.3" cy="63.5" r=".46"/>
<circle cx="39.4" cy="48.3" r=".46"/>
</g>
<g font-size="2.8" fill="#840000">
<text x="178" y="190.9">Title:</text>
<text x="187.7" y="190.9">Konami</text>
<text x="201" y="190.9">007779</text>
</g>
<g font-size="2.1" fill="#840000">
<text x="178" y="184">Sheet:</text>
<text x="186.2" y="184">/Counters/</text>
<text x="178" y="186.7">File:</text>
<text x="184.1" y="186.7">counters.kicad_sch</text>
<text x="178" y="196.9">KiCad</text>
<text x="178" y="194.1">Size:</text>
<text x="184.7" y="194.1">A4</text>
<text x="185.7" y="196.9">E.D.A.</text>
<text x="193.3" y="196.9">8.0.9</text>
<text x="200" y="194.1">Date:</text>
<text x="207" y="194.1">2023-09-17</text>
<text x="263" y="194.3">Rev:</text>
<text x="263" y="196.9">Id:</text>
<text x="267.1" y="196.9">3/4</text>
</g>
<g font-size="1.8" fill="#840000">
<text x="35" y="11.9">1</text>
<text x="85" y="11.9">2</text>
<text x="135" y="11.9">3</text>
<text x="185" y="11.9">4</text>
<text x="235" y="11.9">5</text>
<text x="285" y="11.9">6</text>
<text x="10.3" y="35.9">A</text>
<text x="285.3" y="35.9">A</text>
<text x="10.3" y="85.9">B</text>
<text x="285.3" y="85.9">B</text>
<text x="10.3" y="135.9">C</text>
<text x="285.3" y="135.9">C</text>
<text x="10.3" y="185.9">D</text>
<text x="285.3" y="185.9">D</text>
<text x="35" y="199.9">1</text>
<text x="85" y="199.9">2</text>
<text x="135" y="199.9">3</text>
<text x="185" y="199.9">4</text>
<text x="235" y="199.9">5</text>
<text x="285" y="199.9">6</text>
</g>
<g font-size="1.8" fill="#725600">
<text x="56.8" y="19.9">FLIPV</text>
<text x="33.1" y="41.5">SYLD</text>
<text x="32.9" y="44">CLK2</text>
<text x="31.6" y="49.1">VCEN</text>
<text x="37.3" y="56.7">~{CLR'}</text>
<text x="32.9" y="80.9">CLK2</text>
<text x="33.1" y="78.3">SYLD</text>
<text x="37.3" y="93.6">~{CLR'}</text>
<text x="48.9" y="113.9">FLIPH</text>
<text x="56.1" y="124.1">H4</text>
<text x="56.1" y="121.5">H2</text>
<text x="222.4" y="125.3">E4V1</text>
<text x="273.2" y="125.3">E4V2</text>
<text x="222.4" y="127.9">E2V1</text>
<text x="222.4" y="130.4">E1V1</text>
<text x="232.4" y="130.4">E1V</text>
<text x="273.2" y="130.4">E1V2</text>
<text x="273.2" y="127.9">E2V2</text>
<text x="31.7" y="134.2">CLK2</text>
<text x="32.6" y="136.8">P1H</text>
<text x="37.3" y="146.9">~{CLR'}</text>
<text x="32.4" y="162.2">~{FLIPH}</text>
<text x="32.4" y="167.2">~{FLIPH}</text>
<text x="34.1" y="169.8">~{HSY}</text>
<text x="37.3" y="185">~{CLR'}</text>
</g>
<g font-size="1.8" fill="#006464">
<text x="78.6" y="22.5">H9</text>
<text x="44.4" y="27.5">B1</text>
<text x="78.3" y="26.3">X2B</text>
<text x="32.4" y="31.3">VSS</text>
<text x="42.4" y="31.3">DA</text>
<text x="42.4" y="33.9">DB</text>
<text x="46.2" y="33.9">QB</text>
<text x="46.4" y="31.3">QA</text>
<text x="78.1" y="31.3">C56</text>
<text x="78.3" y="35.2">X2B</text>
<text x="32.4" y="36.4">VDD</text>
<text x="42.4" y="36.4">DC</text>
<text x="42.4" y="39">DD</text>
<text x="42.4" y="41.5">L</text>
<text x="46.2" y="36.4">QC</text>
<text x="46.2" y="39">QD</text>
<text x="78.1" y="40.2">C52</text>
<text x="42.4" y="44">CK</text>
<text x="42.4" y="46.6">EN</text>
<text x="78.3" y="44">X2B</text>
<text x="42.4" y="49.1">CI</text>
<text x="46.2" y="49.1">CO</text>
<text x="46.6" y="52.8" transform="rotate(-90 46.6 52.8)">CL</text>
<text x="78.1" y="49.1">E52</text>
<text x="78.3" y="52.9">X2B</text>
<text x="46.3" y="55.5">C43</text>
<text x="78" y="59.3">H35</text>
<text x="207.6" y="59.3">A1N</text>
<text x="207.8" y="56.7">J76</text>
<text x="255.9" y="59.3">A1N</text>
<text x="256" y="56.7">J66</text>
<text x="44.4" y="64.4">D1</text>
<text x="78.3" y="63.1">X2B</text>
<text x="206.2" y="64.4">B</text>
<text x="210" y="64.4">CO</text>
<text x="254.5" y="64.4">B</text>
<text x="258.3" y="64.4">CO</text>
<text x="32.4" y="68.2">VDD</text>
<text x="42.4" y="68.2">DA</text>
<text x="42.4" y="70.7">DB</text>
<text x="46.2" y="70.7">QB</text>
<text x="46.4" y="68.2">QA</text>
<text x="78" y="68.2">H39</text>
<text x="78.3" y="72">X2B</text>
<text x="195.7" y="66.9">VSS</text>
<text x="206.2" y="66.9">A</text>
<text x="206.2" y="72">CI</text>
<text x="211.4" y="72">S</text>
<text x="243.9" y="66.9">VSS</text>
<text x="254.5" y="66.9">A</text>
<text x="254.5" y="72">CI</text>
<text x="259.7" y="72">S</text>
<text x="27.4" y="75.8">VSS</text>
<text x="42.4" y="73.3">DC</text>
<text x="42.4" y="75.8">DD</text>
<text x="46.2" y="73.3">QC</text>
<text x="46.2" y="75.8">QD</text>
<text x="78" y="77.1">H43</text>
<text x="42.4" y="78.3">L</text>
<text x="42.4" y="80.9">CK</text>
<text x="42.4" y="83.4">EN</text>
<text x="78.3" y="80.9">X2B</text>
<text x="125" y="82.1">N65</text>
<text x="166.9" y="82.1">O65</text>
<text x="205.1" y="79.6">A4H</text>
<text x="206.2" y="83.4">B4</text>
<text x="210.9" y="79.6">J6</text>
<text x="253.4" y="79.6">A4H</text>
<text x="254.5" y="83.4">B4</text>
<text x="259.3" y="79.6">I6</text>
<text x="42.4" y="86">CI</text>
<text x="46.2" y="86">CO</text>
<text x="46.6" y="89.7" transform="rotate(-90 46.6 89.7)">CL</text>
<text x="123.7" y="89.8">B2</text>
<text x="125.1" y="84.7">A2N</text>
<text x="127.5" y="89.8">CO</text>
<text x="165.6" y="89.8">B2</text>
<text x="167" y="84.7">A2N</text>
<text x="169.4" y="89.8">CO</text>
<text x="206.2" y="86">A4</text>
<text x="206.2" y="88.5">B3</text>
<text x="210" y="88.5">CO</text>
<text x="254.5" y="86">A4</text>
<text x="254.5" y="88.5">B3</text>
<text x="258.3" y="88.5">CO</text>
<text x="46.3" y="92.3">C43</text>
<text x="123.7" y="92.3">A2</text>
<text x="165.6" y="92.3">A2</text>
<text x="206.2" y="91">A3</text>
<text x="206.2" y="93.6">B2</text>
<text x="210.2" y="93.6">S3</text>
<text x="210.2" y="91">S4</text>
<text x="254.5" y="91">A3</text>
<text x="254.5" y="93.6">B2</text>
<text x="258.5" y="93.6">S3</text>
<text x="258.5" y="91">S4</text>
<text x="123.7" y="98.7">A1</text>
<text x="123.7" y="96.1">B1</text>
<text x="127.7" y="99.9">S2</text>
<text x="165.6" y="98.7">A1</text>
<text x="165.6" y="96.1">B1</text>
<text x="169.6" y="99.9">S2</text>
<text x="206.2" y="101.2">A1</text>
<text x="206.2" y="96.1">A2</text>
<text x="206.2" y="98.7">B1</text>
<text x="210.2" y="98.7">S1</text>
<text x="210.2" y="96.1">S2</text>
<text x="254.5" y="101.2">A1</text>
<text x="254.5" y="96.1">A2</text>
<text x="254.5" y="98.7">B1</text>
<text x="258.5" y="98.7">S1</text>
<text x="258.5" y="96.1">S2</text>
<text x="123.7" y="102.5">CI</text>
<text x="127.7" y="102.5">S1</text>
<text x="165.6" y="102.5">CI</text>
<text x="169.6" y="102.5">S1</text>
<text x="206.2" y="103.7">CI</text>
<text x="254.5" y="103.7">CI</text>
<text x="122.5" y="111.4">A4H</text>
<text x="128.2" y="111.4">N6</text>
<text x="164.5" y="111.4">A4H</text>
<text x="170.2" y="111.4">L6</text>
<text x="205.1" y="111.4">A4H</text>
<text x="210.8" y="111.4">E2</text>
<text x="253.4" y="111.4">A4H</text>
<text x="259" y="111.4">C2</text>
<text x="44.5" y="117.7">A1</text>
<text x="123.7" y="117.7">A4</text>
<text x="123.7" y="115.2">B4</text>
<text x="165.6" y="117.7">A4</text>
<text x="165.6" y="115.2">B4</text>
<text x="206.2" y="117.7">A4</text>
<text x="206.2" y="115.2">B4</text>
<text x="254.5" y="117.7">A4</text>
<text x="254.5" y="115.2">B4</text>
<text x="31.8" y="121.5">VSS</text>
<text x="42.4" y="121.5">DA</text>
<text x="42.4" y="124.1">DB</text>
<text x="46.2" y="124.1">QB</text>
<text x="46.4" y="121.5">QA</text>
<text x="65.3" y="124.1">H17</text>
<text x="123.7" y="122.8">A3</text>
<text x="123.7" y="125.3">B2</text>
<text x="123.7" y="120.2">B3</text>
<text x="127.5" y="120.2">CO</text>
<text x="127.7" y="125.3">S3</text>
<text x="127.7" y="122.8">S4</text>
<text x="165.6" y="122.8">A3</text>
<text x="165.6" y="125.3">B2</text>
<text x="165.6" y="120.2">B3</text>
<text x="169.4" y="120.2">CO</text>
<text x="169.6" y="125.3">S3</text>
<text x="169.6" y="122.8">S4</text>
<text x="206.2" y="122.8">A3</text>
<text x="206.2" y="125.3">B2</text>
<text x="206.2" y="120.2">B3</text>
<text x="210" y="120.2">CO</text>
<text x="210.2" y="125.3">S3</text>
<text x="210.2" y="122.8">S4</text>
<text x="254.5" y="122.8">A3</text>
<text x="254.5" y="125.3">B2</text>
<text x="254.5" y="120.2">B3</text>
<text x="258.3" y="120.2">CO</text>
<text x="258.5" y="125.3">S3</text>
<text x="258.5" y="122.8">S4</text>
<text x="26.6" y="131.7">VDD</text>
<text x="42.4" y="126.6">DC</text>
<text x="42.4" y="129.1">DD</text>
<text x="42.4" y="131.7">L</text>
<text x="46.2" y="126.6">QC</text>
<text x="46.2" y="129.1">QD</text>
<text x="65.6" y="127.9">X2B</text>
<text x="123.7" y="127.9">A2</text>
<text x="123.7" y="130.4">B1</text>
<text x="127.7" y="130.4">S1</text>
<text x="127.7" y="127.9">S2</text>
<text x="165.6" y="127.9">A2</text>
<text x="165.6" y="130.4">B1</text>
<text x="169.6" y="130.4">S1</text>
<text x="169.6" y="127.9">S2</text>
<text x="206.2" y="127.9">A2</text>
<text x="206.2" y="130.4">B1</text>
<text x="210.2" y="130.4">S1</text>
<text x="210.2" y="127.9">S2</text>
<text x="254.5" y="127.9">A2</text>
<text x="254.5" y="130.4">B1</text>
<text x="258.5" y="130.4">S1</text>
<text x="258.5" y="127.9">S2</text>
<text x="42.4" y="134.2">CK</text>
<text x="42.4" y="136.8">EN</text>
<text x="65.3" y="132.9">H13</text>
<text x="65.6" y="136.8">X2B</text>
<text x="123.7" y="132.9">A1</text>
<text x="123.7" y="135.5">CI</text>
<text x="165.6" y="132.9">A1</text>
<text x="165.6" y="135.5">CI</text>
<text x="195.7" y="135.5">VSS</text>
<text x="206.2" y="132.9">A1</text>
<text x="206.2" y="135.5">CI</text>
<text x="243.9" y="135.5">VSS</text>
<text x="254.5" y="132.9">A1</text>
<text x="254.5" y="135.5">CI</text>
<text x="42.4" y="139.3">CI</text>
<text x="46.2" y="139.3">CO</text>
<text x="46.6" y="143" transform="rotate(-90 46.6 143)">CL</text>
<text x="46.3" y="145.6">C43</text>
<text x="44.4" y="155.8">G1</text>
<text x="65.3" y="150.7">H56</text>
<text x="66" y="154.5">X2B</text>
<text x="25.4" y="159.6">VDD</text>
<text x="42.4" y="159.6">DA</text>
<text x="46.4" y="159.6">QA</text>
<text x="65.9" y="159.6">H5</text>
<text x="25.4" y="164.7">VDD</text>
<text x="42.4" y="162.2">DB</text>
<text x="42.4" y="164.7">DC</text>
<text x="42.4" y="167.2">DD</text>
<text x="46.2" y="162.2">QB</text>
<text x="46.2" y="164.7">QC</text>
<text x="46.2" y="167.2">QD</text>
<text x="65.6" y="163.4">X2B</text>
<text x="65.9" y="167.2">H1</text>
<text x="24.7" y="168.5">G57</text>
<text x="42.4" y="169.8">L</text>
<text x="42.4" y="172.3">CK</text>
<text x="65.6" y="171">X2B</text>
<text x="24.8" y="176.1">V1N</text>
<text x="31.7" y="177.4">VDD</text>
<text x="42.4" y="174.9">EN</text>
<text x="42.4" y="177.4">CI</text>
<text x="46.2" y="177.4">CO</text>
<text x="65.6" y="179.9">X2B</text>
<text x="66.1" y="176.1">F8</text>
<text x="46.3" y="183.7">C43</text>
<text x="46.6" y="181.1" transform="rotate(-90 46.6 181.1)">CL</text>
</g>
<g font-size="1.8" fill="#0f0f0f">
<text x="85.3" y="25.1">V2F</text>
<text x="52.1" y="30.1">V2</text>
<text x="52.1" y="32.7">V4</text>
<text x="52.1" y="35.2">V8</text>
<text x="85.3" y="33.9">V4F</text>
<text x="52.1" y="37.8">V16</text>
<text x="85.3" y="42.8">V8F</text>
<text x="84.1" y="51.7">V16F</text>
<text x="85.4" y="61.9">V32F</text>
<text x="194.3" y="63.2">T1SCRV8</text>
<text x="242.6" y="63.2">T2SCRV8</text>
<text x="52.1" y="69.5">V64</text>
<text x="52.1" y="67">V32</text>
<text x="85.4" y="70.8">V64F</text>
<text x="215.9" y="70.8">T1V256</text>
<text x="264.2" y="70.8">T2V256</text>
<text x="52.1" y="72">V128</text>
<text x="85.1" y="79.7">V128F</text>
<text x="194.3" y="82.2">V128F</text>
<text x="242.6" y="82.2">V128F</text>
<text x="111.8" y="88.6">T2SCRH8</text>
<text x="153.7" y="88.6">HS256F</text>
<text x="194.3" y="84.7">T1SCRV7</text>
<text x="194.3" y="89.8">T1SCRV6</text>
<text x="194.3" y="87.3">V64F</text>
<text x="217.2" y="89.8">T1V128</text>
<text x="242.6" y="87.3">V64F</text>
<text x="242.6" y="89.8">T2SCRV6</text>
<text x="242.6" y="84.7">T2SCRV7</text>
<text x="264.2" y="89.8">T2V128</text>
<text x="111.8" y="91.1">HS256F</text>
<text x="111.8" y="94.9">T2SCRH7</text>
<text x="153.7" y="91.1">T1SCRH8</text>
<text x="153.7" y="94.9">T1SCRH7</text>
<text x="194.3" y="94.9">T1SCRV5</text>
<text x="194.3" y="92.4">V32F</text>
<text x="217.2" y="92.4">T1V64</text>
<text x="217.2" y="94.9">T1V32</text>
<text x="242.6" y="94.9">T2SCRV5</text>
<text x="242.6" y="92.4">V32F</text>
<text x="264.2" y="92.4">T2V64</text>
<text x="264.2" y="94.9">T2V32</text>
<text x="111.8" y="97.4">HS128F</text>
<text x="133.3" y="101.3">T2H128</text>
<text x="133.3" y="98.7">T2H256</text>
<text x="153.7" y="97.4">HS128F</text>
<text x="175.3" y="101.3">T1H128</text>
<text x="175.3" y="98.7">T1H256</text>
<text x="194.3" y="97.4">V16F</text>
<text x="194.3" y="100">T1SCRV4</text>
<text x="217.2" y="97.4">T1V16</text>
<text x="242.6" y="100">T2SCRV4</text>
<text x="242.6" y="97.4">V16F</text>
<text x="264.2" y="97.4">T2V16</text>
<text x="111.8" y="114">HS64F</text>
<text x="153.7" y="114">HS64F</text>
<text x="194.3" y="114">V8F</text>
<text x="242.6" y="114">V8F</text>
<text x="111.8" y="116.5">T2SCRH6</text>
<text x="111.8" y="119">HS32F</text>
<text x="153.7" y="119">HS32F</text>
<text x="153.7" y="116.5">T1SCRH6</text>
<text x="194.3" y="119">V4F</text>
<text x="194.3" y="116.5">T1SCRV3</text>
<text x="242.6" y="119">V4F</text>
<text x="242.6" y="116.5">T2SCRV3</text>
<text x="111.8" y="124.1">H16F</text>
<text x="111.8" y="121.6">T2SCRH5</text>
<text x="133.3" y="121.6">T2H64</text>
<text x="133.3" y="124.1">T2H32</text>
<text x="153.7" y="121.6">T1SCRH5</text>
<text x="153.7" y="124.1">H16F</text>
<text x="175.3" y="124.1">T1H32</text>
<text x="175.3" y="121.6">T1H64</text>
<text x="194.3" y="124.1">V2F</text>
<text x="194.3" y="121.6">T1SCRV2</text>
<text x="215.9" y="124.1">E4V1</text>
<text x="218.4" y="121.6">T1V8</text>
<text x="242.6" y="121.6">T2SCRV2</text>
<text x="242.6" y="124.1">V2F</text>
<text x="264.2" y="124.1">E4V2</text>
<text x="266.7" y="121.6">T2V8</text>
<text x="72.4" y="126.7">H8F</text>
<text x="111.8" y="131.7">T2SCRH3</text>
<text x="111.8" y="129.2">H8F</text>
<text x="111.8" y="126.7">T2SCRH4</text>
<text x="133.3" y="129.2">T2H8</text>
<text x="133.3" y="126.7">T2H16</text>
<text x="153.7" y="131.7">T1SCRH3</text>
<text x="153.7" y="129.2">H8F</text>
<text x="153.7" y="126.7">T1SCRH4</text>
<text x="175.3" y="126.7">T1H16</text>
<text x="175.3" y="129.2">T1H8</text>
<text x="194.3" y="129.2">E1V</text>
<text x="194.3" y="126.7">T1SCRV1</text>
<text x="194.3" y="131.7">T1SCRV0</text>
<text x="215.9" y="129.2">E1V1</text>
<text x="215.9" y="126.7">E2V1</text>
<text x="242.6" y="131.7">T2SCRV0</text>
<text x="242.6" y="126.7">T2SCRV1</text>
<text x="264.2" y="126.7">E2V2</text>
<text x="264.2" y="129.2">E1V2</text>
<text x="71.2" y="135.5">H16F</text>
<text x="111.8" y="134.3">~{FLIPH}</text>
<text x="153.7" y="134.3">~{FLIPH}</text>
<text x="71.2" y="153.3">HS32F</text>
<text x="71.2" y="162.2">HS64F</text>
<text x="70" y="169.8">HS128F</text>
<text x="70" y="178.7">HS256F</text>
</g>
<g font-size="1.8" fill="#000084">
<text x="175.2" y="61.8">T1SCRV[8..0]</text>
<text x="223.5" y="61.8">T2SCRV[8..0]</text>
<text x="230.1" y="74.5">{T1V}</text>
<text x="278.3" y="74.5">{T2V}</text>
<text x="92.4" y="84.7">T2SCRH[8..3]</text>
<text x="135.6" y="84.7">T1SCRH[8..3]</text>
<text x="147.5" y="140.6">{T2H}</text>
<text x="189.4" y="140.6">{T1H}</text>
</g>
</svg>
